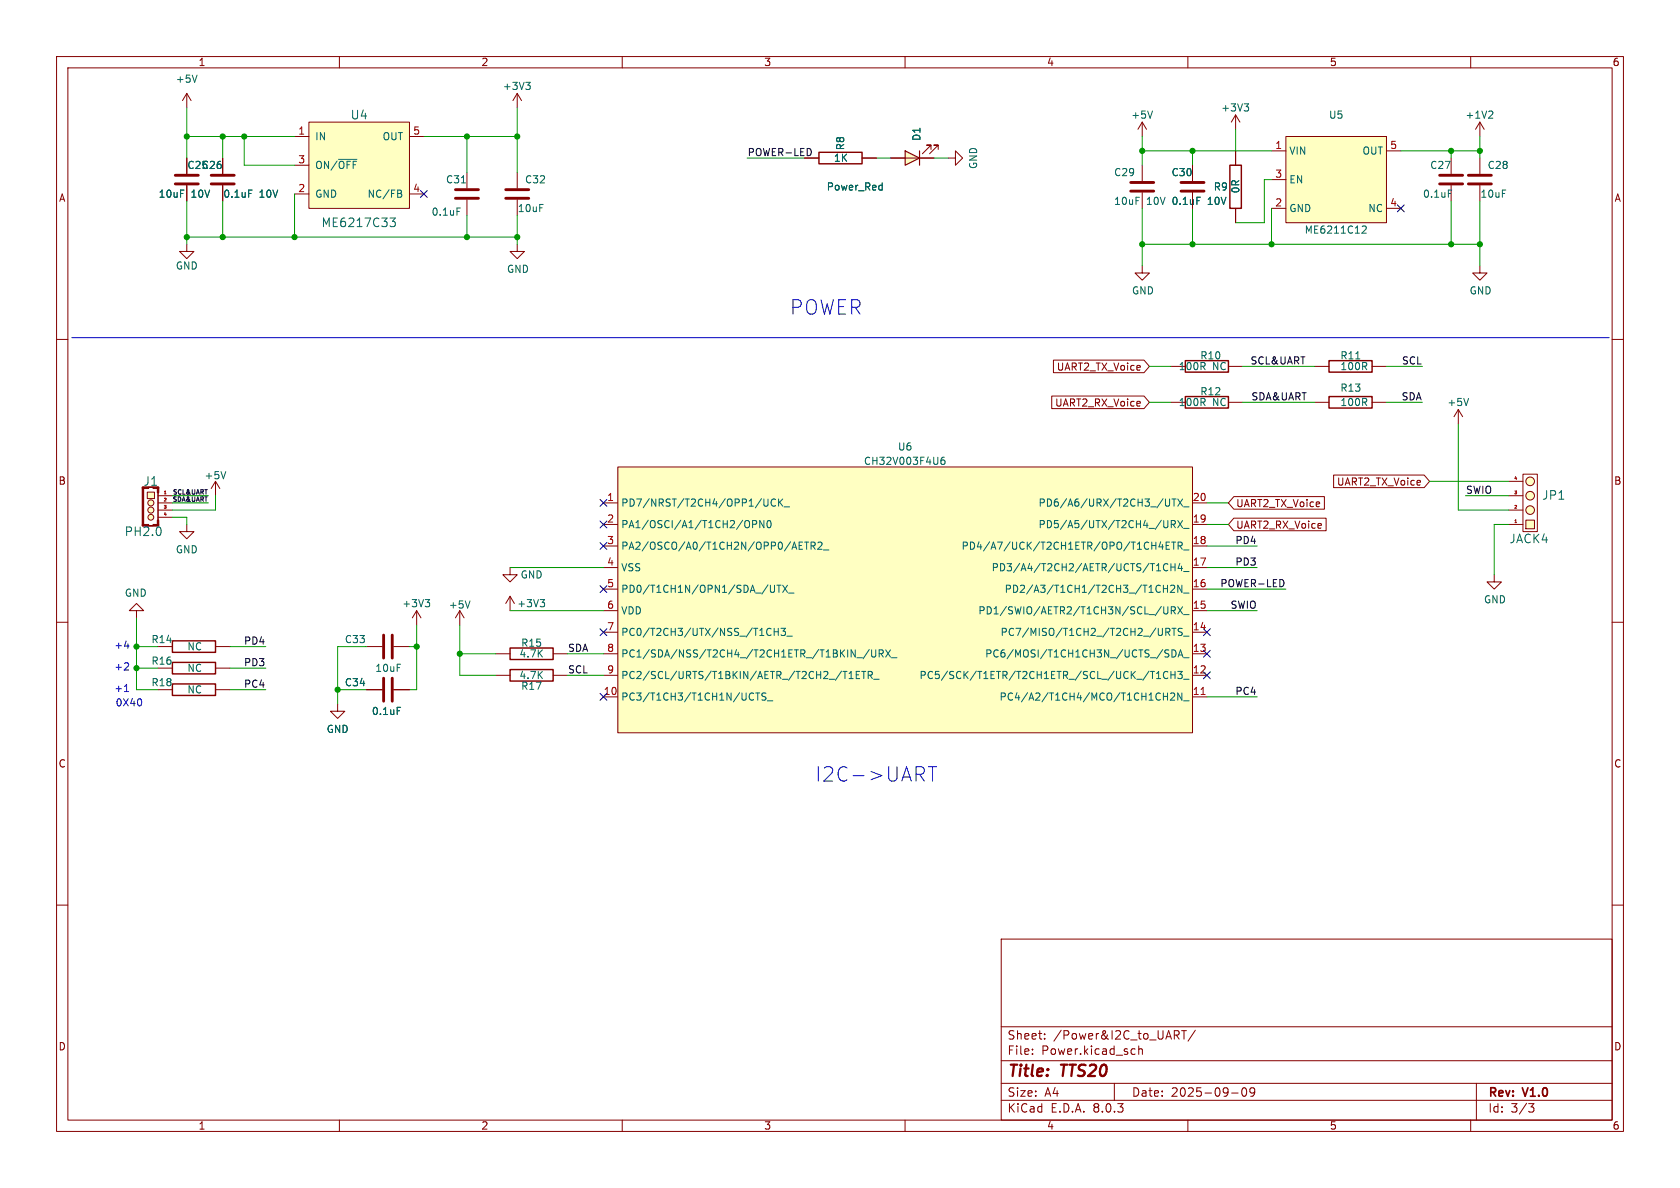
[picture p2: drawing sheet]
<svg xmlns="http://www.w3.org/2000/svg" width="297mm" height="210mm" viewBox="0 0 297 210" stroke-linecap="round" stroke-linejoin="round" font-family="sans-serif">
<g fill="none" stroke="#840000" stroke-width=".18">
<path d="M10 10h277v190h-277zM12 12h273v186h-273zM33 16.5l-.7 1.3M33 16.5v2.6M33 16.5l.8 1.3M60 10v2M110 10v2M160 10v2M210 10v2M260 10v2M33 27.9v2.8M33 32.8v2.8"/>
<path d="M91.4 30.5v2.8M91.4 35.3v2.8M10 60h2M33 43.2v1.3h1.3l-1.3 1.2-1.3-1.2h1.3M91.4 43.2v1.3h1.3l-1.3 1.2-1.2-1.2h1.2M285 60h2M10 110h2M285 110h2M10 160h2M285 160h2M177 166h108v32h-108zM60 198v2"/>
<path d="M110 198v2M160 198v2M177 194.5h108M177 191.5h108M177 187.5h108M177 181.5h108M182.5 186.3v.1M182.5 185.5v.1M184.7 183.6v.1M184.7 182.8v.1M197 191.5v3M200.2 185.4l.5 .1"/>
<path d="M200.7 186.3l-.5 .1M201.3 185.5l.2-.1 .4 .1 .1 .9M201.3 184.9v1.5M208.9 182.2h.8M209.3 182.2v1.5M210 198v2M211.3 182.1l-1.3 2M217.7 193.2h1.2M219.7 192.4l.2-.1a.81 .81 0 0 1 .6 .6 .81 .81 0 0 1-.3 .8l-.2 .1a.81 .81 0 0 1-.3-1.4zM221.8 192.9l-.3 .3h-.3l-.2-.3 .1-.5 .4-.1 .2 .1a.99 .99 0 0 1-.3 1.4h-.3M260 198v2M261 191.5v6.5"/>
<path d="M270.2 195.1h1l-.5 .6 .4 .1 .1 .5-.3 .3h-.4"/>
</g>
<path d="M34.8 13.3l-.4 1.2" fill="none" stroke="#006464" stroke-width=".18"/>
<path d="M31 32.5h4.1M31 31h4.1M89.4 35.1h4.1M89.4 33.5h4.1" fill="none" stroke="#840000" stroke-width=".51"/>
<path d="M109.2 82.6h101.6v46.9h-101.6z" fill="#ffffc2"/>
<g fill="none" stroke="#840000" stroke-width=".18">
<path d="M142.2 27.9h2.6M152.4 27.9h2.5M201.9 29.2v2.8M201.9 34v2.8M210.8 29.2v2.8M210.8 34v2.8M218.4 20.3l-.7 1.3M218.4 20.3v2.6M218.4 26.7v2.5M218.4 36.8v2.6M218.4 20.3l.8 1.3M256.5 27.9v2.8"/>
<path d="M256.5 32.8v2.8M261.6 21.6v2.5M261.6 27.9v2.8M261.6 32.8v2.8M261.6 21.6l-.7 1.3M261.6 21.6l.8 1.3M201.9 47v1.3h1.3l-1.3 1.2-1.2-1.2h1.2M207 64.8h2.5M207 71.1h2.5M217.2 64.8h2.5M217.2 71.1h2.5M106.7 88.9h2.5"/>
<path d="M106.7 96.5h2.5M106.7 92.7h2.5M109.2 82.6h101.6v46.9h-101.6zM210.8 88.9h2.6M210.8 96.5h2.6M210.8 92.7h2.6M73.7 108l-.8 1.2M73.7 108v2.5M73.7 108l.7 1.2M106.7 119.4h2.5M106.7 115.6h2.5M106.7 111.8h2.5"/>
<path d="M106.7 108h2.5M106.7 104.1h2.5M106.7 100.3h2.5M210.8 119.4h2.6M210.8 115.6h2.6M210.8 111.8h2.6M210.8 108h2.6M210.8 104.1h2.6M210.8 100.3h2.6M264.2 101.6v1.3h1.2l-1.2 1.2-1.3-1.2h1.3M106.7 123.2h2.5M210.8 123.2h2.6"/>
</g>
<g fill="none" stroke="#006464" stroke-width=".18">
<path d="M220 18.4h.7l-.4 .4M220.5 18.8l.2 .3v.3l-.2 .2M263.7 19.6l.2 .3v.3l-.8 .7h.8M211.6 34.9h.6M256 33.6h.7M132.4 92.2v.9M133.1 92.7l.6-.1 .1-.2-.1-.3-.6-.1v1.3M135 92v1.3l-.7-1.3v1.3M135.7 92.1l.2-.1a.68 .68 0 0 1 .4 .7 .68 .68 0 0 1-.4 .6l-.2-.1-.1-.4zM135.8 88.2v1l-.3 .3M137.1 88.3a.6 .6 0 0 0-.8 .5 .6 .6 0 0 0 .6 .7l.2-.1M137.6 88.2v1.3"/>
<path d="M137.8 88.8l.6 .7M138.4 88.2l-.8 .7M138.6 89.6h1M141.3 97.1h.6M141.3 95.8h.6M142.2 95.8h.8M142.6 95.8v1.3M143.4 96.5l.6-.1 .1-.1v-.3l-.7-.2v1.3M143.7 96.5l.4 .6M144.6 96l.5-.2 .2 .4-.8 .9h.8M145.6 97.2h.9M166.9 80.8l-.3 .1a.86 .86 0 0 0 0 1.2l.4-.1 .1-.5-.3-.2h-.2l-.3 .2"/>
<path d="M204.9 96.7h.8M206.2 96.4h.4M206.5 99.8a.6 .6 0 0 0-.9 .4 .6 .6 0 0 0 .6 .7l.3-.1M206.8 95.8h-.6v1.3h.6M206.8 88.2v1l-.3 .3M207 99.6v1.3M207.1 92.7l.6-.1 .1-.2-.1-.3-.6-.1v1.3M207.1 95.8h.8M207.2 88.2h.7M207.4 92.7l.4 .6M207.5 95.8v1.3M207.6 88.2v1.3"/>
<path d="M207.7 99.6v1.3M208.2 92l.9 1.3M208.2 88.2l.9 1.3M208.3 96.5l.6-.1 .1-.1-.1-.3-.6-.2v1.3M208.6 99.6l-.3 .9h.8M208.6 96.5l.4 .6M209.1 92l-.9 1.3M209.1 88.2l-.9 1.3M209.2 89.6h1M209.2 97.2h1M209.2 93.4h1M75.2 106h.8l-.5 .5"/>
<path d="M75.7 106.5l.3 .2v.3l-.3 .3M136.1 111.1l.2 .1M136.3 112.2l-.2 .1M136.9 111.1v1.2M136.9 111.7h.7M136.9 103.4v1.1l-.1 .2h-.4M137.3 103.4h.8M137.6 111.1v1.2M137.7 103.4v1.3M138.1 111.1h.8l-.5 .5 .4 .1v.5l-.2 .1-.5-.1M138.4 103.4l.8 1.3M139.1 112.5h1"/>
<path d="M139.2 103.4l-.8 1.3M139.4 104.8h1M150.1 120h.7M150.1 119.1l.4-.4v1.3M151.4 119.3h.4M152 118.7h-.6v1.3h.6M152.3 118.7h.8M152.7 118.7v1.3M153.5 119.4l.6-.1 .1-.2v-.3l-.7-.1v1.3M153.7 114.8l-1.1 1.7M153.8 119.4l.4 .6M154.1 114.9v1l.2 .2h.4l.1-.2v-1"/>
<path d="M155.4 115.5h.6l.2-.2-.1-.3-.7-.1v1.2M155.7 115.5l.5 .6M156.6 114.9l.8 1.2M157.4 114.9l-.8 1.2M157.6 116.3h1M204.5 120h.7M204.5 119.1l.3-.4v1.3M205.7 104.1h.7M206.1 111.1h.5l.2 .2-.1 .4h-.6M206.2 114.9h.4M206.4 103.4v1.3M206.4 115.5l.2 .3-.2 .3"/>
<path d="M206.4 111.7l.4 .6M206.5 118.8a.6 .6 0 0 0-.9 .4 .6 .6 0 0 0 .6 .8l.3-.2M206.5 107.3l-.1 1.1-.2 .1-.4-.1M206.9 103.6l.5-.2 .3 .4-.8 .9h.8M207 118.7v1.3M207 119.3h.7M207 100.2h.7M207.1 107.9h.6l.1-.2-.1-.3-.6-.1v1.2M207.2 114.9a.64 .64 0 0 1 .7 .6 .64 .64 0 0 1-.7 .6zM207.2 111.1h.7M207.4 107.9l.4 .6M207.6 111.1v1.2"/>
<path d="M207.7 118.7v1.3M208.2 118.7h.8l-.4 .5 .3 .1v.5l-.1 .2-.6-.2M208.2 107.3l.9 1.2M208.3 116.1l.4-1.2 .4 1.2M208.4 115.8h.6M208.9 100.1v.8M208.9 103.4v1.3l-.7-1.3v1.3M209 111.1h-.5l-.2 .1v.4l.6 .2 .1 .3-.2 .2h-.5M209.1 107.3l-.9 1.2M209.2 116.3h1M209.2 112.5h1M209.2 108.7h1"/>
<path d="M209.2 104.8h1M209.2 101h1M133.6 122.5h.7M134 122.5v1.3M135.4 122.6l-.5-.1-.2 .1v.4l.6 .2 .1 .3-.2 .3-.5-.1M135.7 123.9h.9M154.5 120.1h.9M205.7 123.1h.7M206.4 122.5v1.3M206.9 122.6l.5-.1 .3 .4-.8 .9h.8M208.9 122.5v1.3l-.7-1.3v1.3M209.2 123.9h1"/>
<path d="M209.2 120.1h1"/>
</g>
<path d="M212.3 122.8h.8" fill="none" stroke="#a90000" stroke-width=".18"/>
<path d="M144.8 26.9h7.6v2.1h-7.6zM217.4 29.2h2.1v7.6h-2.1zM209.5 63.8h7.7v2h-7.7zM209.5 70.1h7.7v2h-7.7z" fill="none" stroke="#840000" stroke-width=".25"/>
<path d="M199.9 33.8h4.1M199.9 32.3h4.1M208.8 33.8h4.1M208.8 32.3h4.1M254.5 32.5h4.1M254.5 31h4.1M259.6 32.5h4.1M259.6 31h4.1" fill="none" stroke="#840000" stroke-width=".51"/>
<g fill="#ffffc2" stroke="#ffffc2" stroke-width=".18">
<circle cx="270.5" cy="85.1" r=".76"/>
<circle cx="270.5" cy="87.6" r=".76"/>
</g>
<path d="M269.7 91.9h1.6v1.6h-1.6z" fill="#ffffc2"/>
<circle cx="270.5" cy="90.2" r=".76" fill="#ffffc2" stroke="#ffffc2" stroke-width=".18"/>
<g fill="none" stroke="#840000" stroke-width=".18">
<path d="M257.8 72.4l-.8 1.3M257.8 72.4v2.5M257.8 72.4l.8 1.3M266.7 92.7h2.5M266.7 90.2h2.5M266.7 87.6h2.5M266.7 85.1h2.5M269.2 83.8h2.6v10.2h-2.6zM269.7 91.9h1.6v1.6h-1.6z"/>
<circle cx="270.5" cy="90.2" r=".76"/>
<circle cx="270.5" cy="87.6" r=".76"/>
<circle cx="270.5" cy="85.1" r=".76"/>
</g>
<path d="M267.8 92.4h.3" fill="none" stroke="#a90000" stroke-width=".18"/>
<path d="M259.6 70.4l-.4 1.3" fill="none" stroke="#006464" stroke-width=".18"/>
<path d="M227.3 24.1h17.8v15.3h-17.8z" fill="#ffffc2"/>
<g fill="none" stroke="#840000" stroke-width=".18">
<path d="M224.8 26.7h2.5M224.8 36.8h2.5M224.8 31.8h2.5M227.3 24.1h17.8v15.3h-17.8zM245.1 26.7h2.5M245.1 36.8h2.5M261.6 47v1.3h1.3l-1.3 1.2-1.3-1.2h1.3M232.4 64.8h2.5M232.4 71.1h2.5M242.6 64.8h2.5M242.6 71.1h2.5M33 92.7v1.3h1.3l-1.3 1.3-1.3-1.3h1.3"/>
<path d="M24.1 108h1.3l-1.3-1.3-1.2 1.3h1.2v1.2M90.2 100.3v1.3h1.2l-1.2 1.3-1.3-1.3h1.3"/>
</g>
<path d="M240.9 40l.4-.1 .2 .4-.7 .9h.7M239.7 63.4h.7" fill="none" stroke="#006464" stroke-width=".18"/>
<path d="M234.9 63.8h7.7v2h-7.7zM234.9 70.1h7.7v2h-7.7z" fill="none" stroke="#840000" stroke-width=".25"/>
<path d="M54.6 21.6h17.8v15.2h-17.8z" fill="#ffffc2"/>
<path d="M52.1 24.1h2.5M52.1 34.3h2.5M52.1 29.2h2.5M54.6 21.6h17.8v15.2h-17.8zM72.4 24.1h2.5M72.4 34.3h2.5" fill="none" stroke="#840000" stroke-width=".18"/>
<path d="M59.8 28.2h3.3M68.9 38.5h1l-.5 .6 .4 .2 .1 .5-.3 .3h-.4M70.7 33.6l.3 .2-.3 .4 .3 .1v.3l-.2 .3h-.5" fill="none" stroke="#006464" stroke-width=".18"/>
<path d="M26 87h1.3v1.1h-1.3z" fill="#ffffc2"/>
<g fill="#ffffc2" stroke="#ffffc2" stroke-width=".18">
<circle cx="26.7" cy="91.4" r=".51"/>
<circle cx="26.7" cy="90.2" r=".53"/>
<circle cx="26.7" cy="88.9" r=".53"/>
</g>
<g fill="none" stroke="#840000" stroke-width=".18">
<path d="M39.4 27.9v2.8M39.4 32.8v2.8M82.5 30.5v2.8M82.5 35.3v2.8M201.9 21.6l-.7 1.3M201.9 21.6v2.5M201.9 21.6l.8 1.3M25.3 86.1h2.6v6.9h-2.6zM26 87h1.3v1.1h-1.3zM27.9 87.1v4.8M27.9 87.6h2.6M27.9 88.9h2.6"/>
<path d="M27.9 90.2h2.6M27.9 91.4h2.6M38.1 85.1l-.8 1.3M38.1 85.1v2.5M38.1 85.1l.8 1.3M27.9 118.1h2.6M38.1 114.3h2.5M38.1 118.1h2.5M64.8 114.3h2.8M69.6 114.3h2.8M81.3 108l-.8 1.2M81.3 108v2.5"/>
<path d="M81.3 108l.7 1.2M27.9 121.9h2.6M38.1 121.9h2.5M59.7 124.5v1.2h1.3l-1.3 1.3-1.3-1.3h1.3M64.8 121.9h2.8M69.6 121.9h2.8"/>
<circle cx="26.7" cy="90.2" r=".53"/>
<circle cx="26.7" cy="88.9" r=".53"/>
<circle cx="26.7" cy="91.4" r=".51"/>
</g>
<g fill="#840000" stroke="#840000" stroke-width=".18">
<path d="M25.1 86.1h.3v6.9h-.3z"/>
<path d="M27.1 86.1h1v.3h-1z"/>
<path d="M27.8 91.9h.3v.9h-.3z"/>
<path d="M27.8 86.1h.3v1h-.3z"/>
</g>
<path d="M29.1 87.3h.3" fill="none" stroke="#a90000" stroke-width=".18"/>
<path d="M203.7 19.6l-.4 1.3M44 33.6h.6M80.8 36.8h.6M81.6 32.3h.7M39.9 83.4l-.4 1.2M83.1 106.2l-.4 1.3M70.2 125h.6" fill="none" stroke="#006464" stroke-width=".18"/>
<path d="M37.3 32.5h4.1M37.3 31h4.1M80.5 35.1h4.1M80.5 33.5h4.1M67.8 112.3v4M67.8 119.9v4.1M69.3 112.3v4M69.3 119.9v4.1" fill="none" stroke="#840000" stroke-width=".51"/>
<path d="M30.5 113.3h7.6v2h-7.6zM30.5 117.1h7.6v2h-7.6zM30.5 120.9h7.6v2h-7.6z" fill="none" stroke="#840000" stroke-width=".25"/>
<path d="M160 26.7l2.6 1.2-2.6 1.3z" fill="#ffffc2"/>
<path d="M160 26.7l2.6 1.2-2.6 1.3zM162.6 26.7v2.5" fill="none" stroke="#840000" stroke-width=".2"/>
<g fill="none" stroke="#840000" stroke-width=".18">
<path d="M91.4 16.5l-.7 1.3M91.4 16.5v2.6M91.4 16.5l.8 1.3M33 27.9v2.8M33 32.8v2.8M39.4 27.9v2.8M39.4 32.8v2.8M142.2 27.9h2.6M152.4 27.9h2.5M157.5 27.9h7.6M164.6 26.4v-.7h-.8h.8l-1.5 1.5M165.9 26.4v-.7h-.8h.8l-1.6 1.5"/>
<path d="M167.6 27.9h1.3v-1.2l1.3 1.2-1.3 1.3v-1.3M210.8 29.2v2.8M210.8 34v2.8M218.4 26.7v2.5M218.4 36.8v2.6M185.9 70h16.3l1 1.1-1 1.1h-16.3zM186.2 63.7h16l1 1.1-1 1.1h-16zM218.1 87.8h16v2.2h-16l-.9-1.1zM218.1 91.6h16.3v2.2h-16.3l-.9-1.1zM235.8 84h16l.9 1.1-.9 1.1h-16zM87.6 119.4h2.6M87.6 115.6h2.6"/>
<path d="M90.2 105.4l-.8 1.3M90.2 105.4v2.6M90.2 105.4l.7 1.3M97.8 119.4h2.5M97.8 115.6h2.5M64.8 121.9h2.8M69.6 121.9h2.8"/>
</g>
<path d="M93 14.5h.7l-.4 .5M93.5 15l.2 .3v.3l-.2 .2M44 33.6h.6M155.6 32.8h.4M156 32.3v1.3M156 33.5l-.4 .1M211.6 34.9h.6M95.5 106h.8l-.4 .5M96 106.5l.3 .2v.3l-.3 .3M70.2 125h.6" fill="none" stroke="#006464" stroke-width=".18"/>
<path d="M90.2 118.4h7.6v2h-7.6zM90.2 114.6h7.6v2h-7.6z" fill="none" stroke="#840000" stroke-width=".25"/>
<path d="M143.3 26.4l.1 .4-.1 .5M226.9 102.6l.1 .4-.1 .5" fill="none" stroke="#0f0f0f" stroke-width=".18"/>
<path d="M12.7 59.7h271.8M22 114.2h.8M22.6 117.2l.1 .2v.3l-.7 .7h.7M22 122.2h.7M25 123.8v.7M164.1 135.5h1.5M164.9 135.5v2.6" fill="none" stroke="#0000c2" stroke-width=".18"/>
<g fill="none" stroke="#009600" stroke-width=".18">
<path d="M33 19.1v8.8M91.4 19.1v11.4M33 24.1h19.1M33 35.6v7.6M39.4 24.1v3.8M39.4 35.6v6.3M43.2 24.1v5.1h8.9M52.1 34.3v7.6M74.9 24.1h16.5M82.5 24.1v6.4M82.5 38.1v3.8M91.4 38.1v5.1"/>
<path d="M132.1 27.9h10.1M154.9 27.9h2.6M165.1 27.9h2.5M201.9 24.1v5.1M201.9 36.8v10.2M201.9 26.7h22.9M210.8 26.7v2.5M210.8 36.8v6.4M218.4 22.9v3.8M224.8 31.8h-1.3v7.6h-5.1M224.8 36.8v6.4M247.6 26.7h14"/>
<path d="M256.5 26.7v1.2M256.5 35.6v7.6M261.6 24.1v3.8M261.6 35.6v11.4M33 41.9h58.4M201.9 43.2h59.7M203.2 71.1h3.8M203.2 64.8h3.8M219.7 71.1h12.7M219.7 64.8h12.7M245.1 71.1h6.4M245.1 64.8h6.4"/>
<path d="M257.8 74.9v15.3h8.9M30.5 91.4h2.5v1.3M30.5 88.9h6.3M30.5 87.6h6.3M38.1 87.6v2.6h-7.6M213.4 92.7h3.8M213.4 96.5h8.8M213.4 88.9h3.8M252.7 85.1h14M259.1 87.6h7.6M266.7 92.7h-2.5v8.9M24.1 114.3h3.8"/>
<path d="M24.1 109.2v12.7h3.8M24.1 118.1h3.8M40.6 114.3h6.4M40.6 118.1h6.4M64.8 114.3h-5.1v10.2M72.4 114.3h1.3M73.7 110.5v11.4h-1.3M81.3 110.5v8.9h6.3M81.3 115.6h6.3M90.2 100.3h16.5M90.2 108h16.5M100.3 119.4h6.4"/>
<path d="M100.3 115.6h6.4M213.4 100.3h8.8M213.4 108h8.8M213.4 104.1h13.9M40.6 121.9h6.4M59.7 121.9h5.1M213.4 123.2h8.8"/>
</g>
<g fill="none" stroke="#000084" stroke-width=".18">
<path d="M74.3 33.7l1.2 1.2M75.5 33.7l-1.2 1.2M247 36.2l1.3 1.2M248.3 36.2l-1.3 1.2M106.1 88.3l1.2 1.2M106.1 95.9l1.2 1.2M106.1 92.1l1.2 1.2M107.3 88.3l-1.2 1.2M107.3 95.9l-1.2 1.2M107.3 92.1l-1.2 1.2M106.1 111.2l1.2 1.2M106.1 103.5l1.2 1.2"/>
<path d="M107.3 111.2l-1.2 1.2M107.3 103.5l-1.2 1.2M212.8 115l1.2 1.2M212.8 118.8l1.2 1.2M212.8 111.2l1.2 1.2M214 115l-1.2 1.2M214 118.8l-1.2 1.2M214 111.2l-1.2 1.2M106.1 122.6l1.2 1.2M107.3 122.6l-1.2 1.2"/>
</g>
<g fill="#009600" stroke="#009600" stroke-width=".18">
<circle cx="261.6" cy="43.2" r=".46"/>
<circle cx="256.5" cy="43.2" r=".46"/>
<circle cx="224.8" cy="43.2" r=".46"/>
<circle cx="256.5" cy="26.7" r=".46"/>
<circle cx="261.6" cy="26.7" r=".46"/>
<circle cx="43.2" cy="24.1" r=".46"/>
<circle cx="39.4" cy="24.1" r=".46"/>
<circle cx="52.1" cy="41.9" r=".46"/>
<circle cx="82.5" cy="41.9" r=".46"/>
<circle cx="82.5" cy="24.1" r=".46"/>
<circle cx="33" cy="24.1" r=".46"/>
<circle cx="39.4" cy="41.9" r=".46"/>
<circle cx="33" cy="41.9" r=".46"/>
<circle cx="73.7" cy="114.3" r=".46"/>
<circle cx="59.7" cy="121.9" r=".46"/>
<circle cx="81.3" cy="115.6" r=".46"/>
<circle cx="210.8" cy="43.2" r=".46"/>
<circle cx="24.1" cy="114.3" r=".46"/>
<circle cx="24.1" cy="118.1" r=".46"/>
<circle cx="210.8" cy="26.7" r=".46"/>
<circle cx="201.9" cy="26.7" r=".46"/>
<circle cx="201.9" cy="43.2" r=".46"/>
<circle cx="91.4" cy="41.9" r=".46"/>
<circle cx="91.4" cy="24.1" r=".46"/>
</g>
<g font-size="3.5" fill="#0000c2">
<text x="139.6" y="55.9">POWER</text>
<text x="144.1" y="138.4">I2C-&gt;UART</text>
</g>
<g font-size="2.8" fill="#840000">
<text x="178" y="190.9">Title:</text>
<text x="187.7" y="190.9">TTS20</text>
</g>
<g font-size="2.1" fill="#006464">
<text x="61.9" y="21.3">U4</text>
<text x="56.7" y="40.4">ME6217C33</text>
<text x="25.3" y="86.1">J1</text>
<text x="272.5" y="88.5">JP1</text>
<text x="21.9" y="95">PH2.0</text>
<text x="266.8" y="96.2">JACK4</text>
</g>
<g font-size="2.1" fill="#840000">
<text x="178" y="184">Sheet:</text>
<text x="186.2" y="184">/Power&amp;I2C_to_UART/</text>
<text x="178" y="186.7">File:</text>
<text x="184.1" y="186.7">Power.kicad_sch</text>
<text x="178" y="196.9">KiCad</text>
<text x="178" y="194.1">Size:</text>
<text x="184.7" y="194.1">A4</text>
<text x="185.7" y="196.9">E.D.A.</text>
<text x="193.3" y="196.9">8.0.3</text>
<text x="200" y="194.1">Date:</text>
<text x="207" y="194.1">2025-09-09</text>
<text x="263" y="194.3">Rev:</text>
<text x="263" y="196.9">Id:</text>
<text x="267.1" y="196.9">3/3</text>
<text x="269.4" y="194.3">V1.0</text>
</g>
<g font-size="1.8" fill="#840000">
<text x="35" y="11.9">1</text>
<text x="85" y="11.9">2</text>
<text x="135" y="11.9">3</text>
<text x="185" y="11.9">4</text>
<text x="235" y="11.9">5</text>
<text x="285" y="11.9">6</text>
<text x="10.3" y="35.9">A</text>
<text x="285.3" y="35.9">A</text>
<text x="186.7" y="65.7">UART2_TX_Voice</text>
<text x="186.4" y="72.1">UART2_RX_Voice</text>
<text x="10.3" y="85.9">B</text>
<text x="218.4" y="89.9">UART2_TX_Voice</text>
<text x="236.3" y="86">UART2_TX_Voice</text>
<text x="285.3" y="85.9">B</text>
<text x="218.4" y="93.7">UART2_RX_Voice</text>
<text x="10.3" y="135.9">C</text>
<text x="285.3" y="135.9">C</text>
<text x="10.3" y="185.9">D</text>
<text x="285.3" y="185.9">D</text>
<text x="35" y="199.9">1</text>
<text x="85" y="199.9">2</text>
<text x="135" y="199.9">3</text>
<text x="185" y="199.9">4</text>
<text x="235" y="199.9">5</text>
<text x="285" y="199.9">6</text>
</g>
<g font-size="1.8" fill="#006464">
<text x="31" y="14.8">+5V</text>
<text x="88.8" y="16.1">+3V3</text>
<text x="199.9" y="21.2">+5V</text>
<text x="215.8" y="19.9">+3V3</text>
<text x="234.8" y="21.2">U5</text>
<text x="259" y="21.2">+1V2</text>
<text x="55.6" y="25">IN</text>
<text x="67.5" y="25">OUT</text>
<text x="147.3" y="28.8">1K</text>
<text x="149.5" y="26.7" transform="rotate(-90 149.5 26.7)">R8</text>
<text x="162.9" y="25" transform="rotate(-90 162.9 25)">D1</text>
<text x="172.9" y="30" transform="rotate(-90 172.9 30)">GND</text>
<text x="227.8" y="27.5">VIN</text>
<text x="240.8" y="27.5">OUT</text>
<text x="27.9" y="35.2">10uF</text>
<text x="33" y="30.1">C25C26</text>
<text x="33.8" y="35.2">10V</text>
<text x="39.4" y="35.2">0.1uF</text>
<text x="45.8" y="35.2">10V</text>
<text x="55.6" y="35.2">GND</text>
<text x="55.6" y="30.1">ON/~{OFF}</text>
<text x="64.9" y="35.2">NC/FB</text>
<text x="78.7" y="32.6">C31</text>
<text x="92.7" y="32.6">C32</text>
<text x="146.1" y="33.9">Power_Red</text>
<text x="196.9" y="31.3">C29</text>
<text x="207" y="31.3">C30</text>
<text x="214.5" y="33.9">R9</text>
<text x="219.3" y="34.3" transform="rotate(-90 219.3 34.3)">0R</text>
<text x="227.8" y="32.6">EN</text>
<text x="251.5" y="35.2">0.1uF</text>
<text x="252.7" y="30.1">C27</text>
<text x="261.6" y="35.2">10uF</text>
<text x="262.9" y="30.1">C28</text>
<text x="76.2" y="38.3">0.1uF</text>
<text x="91.4" y="37.7">10uF</text>
<text x="196.9" y="36.4">10uF</text>
<text x="202.7" y="36.4">10V 0.1uF</text>
<text x="207" y="36.4">0.1uF</text>
<text x="213.5" y="36.4">10V</text>
<text x="227.8" y="37.7">GND</text>
<text x="230.6" y="41.5">ME6211C12</text>
<text x="241.8" y="37.7">NC</text>
<text x="31" y="47.9">GND</text>
<text x="89.5" y="48.4">GND</text>
<text x="200" y="52.2">GND</text>
<text x="259.7" y="52.2">GND</text>
<text x="208.3" y="65.6">100R</text>
<text x="212.1" y="63.7">R10</text>
<text x="214.4" y="65.6">NC</text>
<text x="236.9" y="65.6">100R</text>
<text x="236.9" y="63.7">R11</text>
<text x="208.3" y="72">100R</text>
<text x="212.1" y="70.1">R12</text>
<text x="214.4" y="72">NC</text>
<text x="236.9" y="72">100R</text>
<text x="236.9" y="69.4">R13</text>
<text x="255.8" y="72">+5V</text>
<text x="152.6" y="82.4">CH32V003F4U6</text>
<text x="158.6" y="79.8">U6</text>
<text x="36.1" y="84.9">+5V</text>
<text x="109.7" y="89.8">PD7/NRST/T2CH4/OPP1/UCK_</text>
<text x="183.5" y="89.8">PD6/A6/URX/T2CH3_/UTX_</text>
<text x="109.7" y="93.6">PA1/OSCI/A1/T1CH2/OPN0</text>
<text x="183.5" y="93.6">PD5/A5/UTX/T2CH4_/URX_</text>
<text x="31" y="98">GND</text>
<text x="109.7" y="97.4">PA2/OSCO/A0/T1CH2N/OPP0/AETR2_</text>
<text x="109.7" y="101.2">VSS</text>
<text x="169.9" y="97.4">PD4/A7/UCK/T2CH1ETR/OPO/T1CH4ETR_</text>
<text x="175.2" y="101.2">PD3/A4/T2CH2/AETR/UCTS/T1CH4_</text>
<text x="22" y="105.7">GND</text>
<text x="71" y="107.5">+3V3</text>
<text x="79.2" y="107.8">+5V</text>
<text x="91.3" y="107.5">+3V3</text>
<text x="91.9" y="102.5">GND</text>
<text x="109.7" y="105">PD0/T1CH1N/OPN1/SDA_/UTX_</text>
<text x="177.5" y="105">PD2/A3/T1CH1/T2CH3_/T1CH2N_</text>
<text x="262.2" y="106.9">GND</text>
<text x="26.7" y="113.9">R14</text>
<text x="60.9" y="113.9">C33</text>
<text x="109.7" y="108.8">VDD</text>
<text x="109.7" y="112.6">PC0/T2CH3/UTX/NSS_/T1CH3_</text>
<text x="172.9" y="108.8">PD1/SWIO/AETR2/T1CH3N/SCL_/URX_</text>
<text x="176.8" y="112.6">PC7/MISO/T1CH2_/T2CH2_/URTS_</text>
<text x="26.7" y="117.7">R16</text>
<text x="33" y="115.2">NC</text>
<text x="33" y="119">NC</text>
<text x="66.3" y="119">10uF</text>
<text x="91.7" y="116.4">4.7K</text>
<text x="92" y="114.5">R15</text>
<text x="109.7" y="116.4">PC1/SDA/NSS/T2CH4_/T2CH1ETR_/T1BKIN_/URX_</text>
<text x="174.1" y="116.4">PC6/MOSI/T1CH1CH3N_/UCTS_/SDA_</text>
<text x="26.7" y="121.5">R18</text>
<text x="33" y="122.8">NC</text>
<text x="60.9" y="121.5">C34</text>
<text x="91.7" y="120.2">4.7K</text>
<text x="92" y="122.1">R17</text>
<text x="109.7" y="124.1">PC3/T1CH3/T1CH1N/UCTS_</text>
<text x="109.7" y="120.2">PC2/SCL/URTS/T1BKIN/AETR_/T2CH2_/T1ETR_</text>
<text x="162.5" y="120.2">PC5/SCK/T1ETR/T2CH1ETR_/SCL_/UCK_/T1CH3_</text>
<text x="176.6" y="124.1">PC4/A2/T1CH4/MCO/T1CH1CH2N_</text>
<text x="57.7" y="129.8">GND</text>
<text x="65.6" y="126.6">0.1uF</text>
</g>
<g font-size="1.8" fill="#a90000">
<text x="52.6" y="23.9">1</text>
<text x="73" y="23.9">5</text>
<text x="52.6" y="29">3</text>
<text x="225.4" y="26.4">1</text>
<text x="245.7" y="26.4">5</text>
<text x="52.6" y="34">2</text>
<text x="73" y="34">4</text>
<text x="225.4" y="31.5">3</text>
<text x="225.4" y="36.6">2</text>
<text x="245.7" y="36.6">4</text>
<text x="107.2" y="88.6">1</text>
<text x="210.8" y="88.6">20</text>
<text x="107.2" y="92.5">2</text>
<text x="210.8" y="92.5">19</text>
<text x="107.2" y="96.3">3</text>
<text x="107.2" y="100.1">4</text>
<text x="210.8" y="100.1">17</text>
<text x="210.8" y="96.3">18</text>
<text x="107.2" y="103.9">5</text>
<text x="107.2" y="107.7">6</text>
<text x="210.8" y="107.7">15</text>
<text x="210.8" y="103.9">16</text>
<text x="107.2" y="111.5">7</text>
<text x="210.8" y="111.5">14</text>
<text x="107.2" y="115.3">8</text>
<text x="107.2" y="119.1">9</text>
<text x="210.8" y="119.1">12</text>
<text x="210.8" y="115.3">13</text>
<text x="106.6" y="122.9">10</text>
<text x="210.8" y="122.9">11</text>
</g>
<g font-size="1.8" fill="#0f0f0f">
<text x="132.1" y="27.7">POWER-LED</text>
<text x="221" y="64.5">SCL&amp;UART</text>
<text x="247.7" y="64.5">SCL</text>
<text x="221.1" y="70.9">SDA&amp;UART</text>
<text x="247.7" y="70.9">SDA</text>
<text x="259.1" y="87.4">SWIO</text>
<text x="218.3" y="96.3">PD4</text>
<text x="218.3" y="100.1">PD3</text>
<text x="215.6" y="103.9">POWER-LED</text>
<text x="217.5" y="107.7">SWIO</text>
<text x="43" y="117.8">PD3</text>
<text x="43" y="114">PD4</text>
<text x="100.3" y="119.1">SCL</text>
<text x="100.3" y="115.3">SDA</text>
<text x="43" y="121.7">PC4</text>
<text x="218.3" y="122.9">PC4</text>
</g>
<g font-size="1.8" fill="#0000c2">
<text x="20.1" y="118.7">+2</text>
<text x="20.1" y="114.9">+4</text>
<text x="20.1" y="122.5">+1</text>
<text x="20.3" y="125.1">0X40</text>
</g>
<g font-size="1.1" fill="#0f0f0f">
<text x="30.4" y="88.7">SDA&amp;UART</text>
<text x="30.4" y="87.5">SCL&amp;UART</text>
</g>
<g font-size=".7" fill="#a90000">
<text x="28.8" y="87.4">1</text>
<text x="28.8" y="88.6">2</text>
<text x="28.8" y="89.9">3</text>
<text x="267.6" y="89.9">2</text>
<text x="267.6" y="87.4">3</text>
<text x="267.6" y="84.8">4</text>
<text x="28.8" y="91.2">4</text>
<text x="267.6" y="92.5">1</text>
</g>
</svg>
